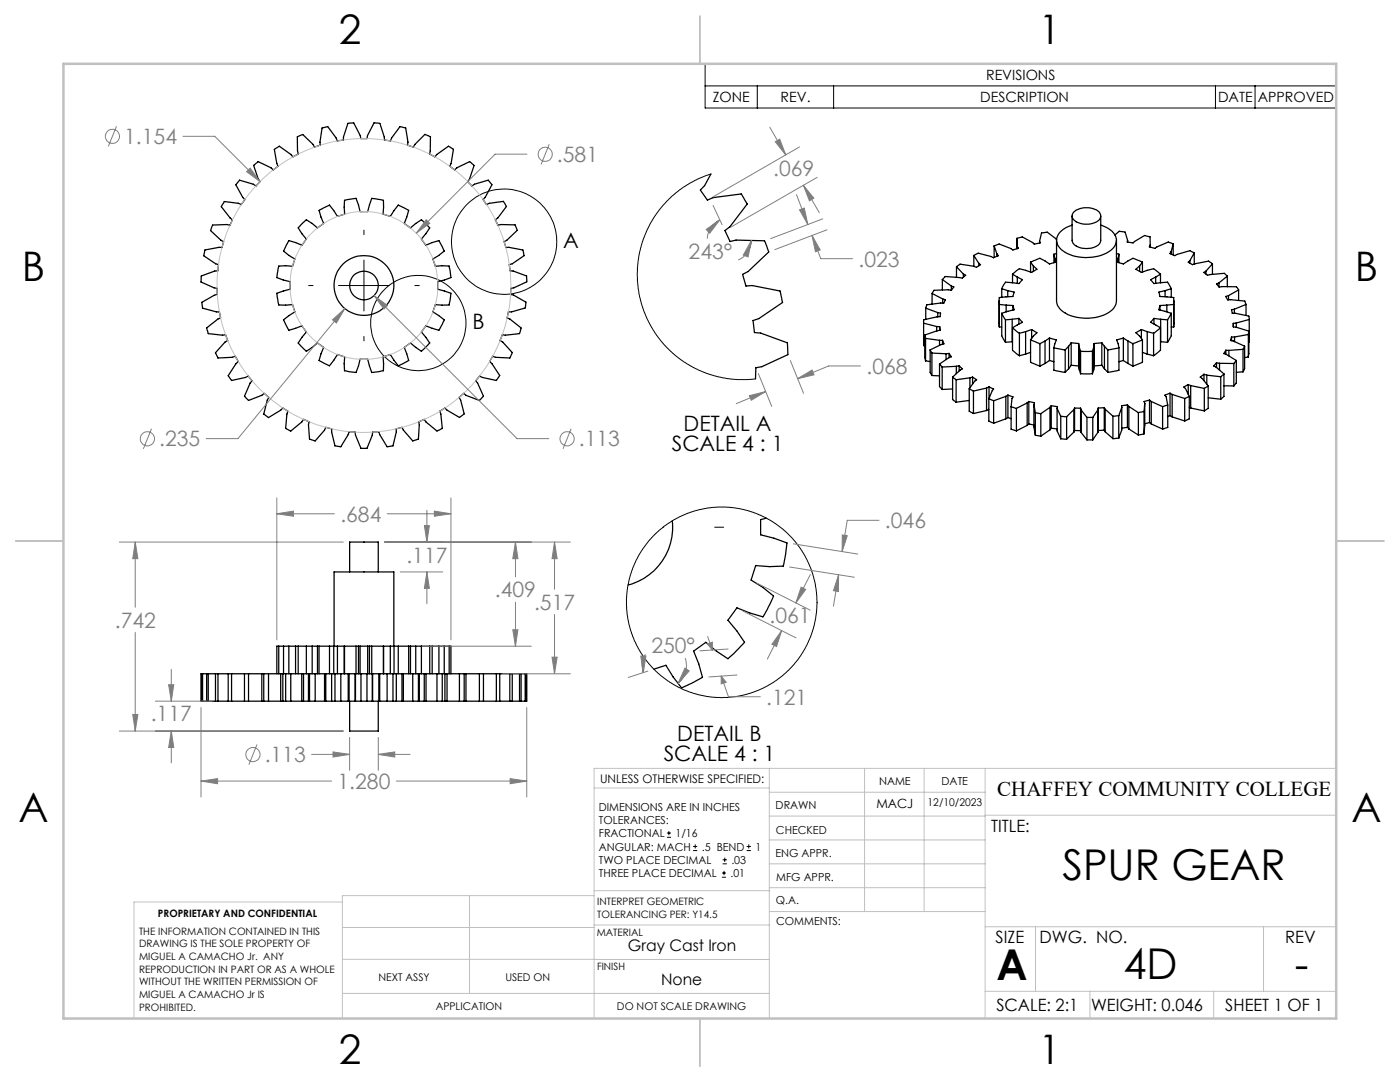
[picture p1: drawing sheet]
<svg xmlns="http://www.w3.org/2000/svg" width="279mm" height="216mm" viewBox="0 0 279 216" stroke-linecap="round" stroke-linejoin="round" font-family="sans-serif">
<g fill="none" stroke="#000" stroke-width=".25">
<path d="M50.6 33l.9-.8 2.6 1.3 .4 .4 1-.7-.3-.6-.4-2.8 .9-.6 2.4 1.6 .4 .5 1-.6-.1-.6-.1-2.8 1-.4 .1-.1 2.1 2 .3 .6 1.1-.4v-.6l.4-2.9 1.1-.2 1.7 2.3 .2 .5 1.2-.2v-.6l.9-2.7 1.2-.1 1.3 2.6 .1 .6h1.2l.1-.6 1.3-2.6h.3l.9 .1 .9 2.7v.6l1.2 .2 .2-.5 1.7-2.3 1.2 .2 .4 2.9-.1 .6 1.2 .4 .3-.6 2-2 1.1 .5v2.8l-.2 .6 1.1 .6 .4-.5 2.3-1.6 1 .6-.5 2.8-.3 .6 1 .7 .5-.4 2.5-1.3 .9 .8-.9 2.7-.4 .5 .9 .9 .5-.3 2.7-.9 .8 1-1.4 2.5-.4 .4 .7 1 .5-.2 2.9-.4 .6 1-1.8 2.3-.5 .4 .6 1 .6-.1 2.8 .1 .4 1.1-2.1 1.9-.5 .3 .4 1.2h.6l2.8 .5 .2 1.1-2.4 1.6-.6 .2 .2 1.2 .6 .1 2.7 1v1.1l-2.5 1.2-.6 .1-.1 1.2 .6 .2 2.5 1.4-.2 1.2-2.7 .7h-.6l-.3 1.2 .6 .3 2.2 1.7-.3 1.2-2.8 .3-.6-.1-.5 1.1 .5 .4 1.9 2v.2l-.5 .9-2.8-.1-.6-.2-.6 1 .5 .5 1.5 2.3-.6 1-2.8-.6-.6-.3-.8 1 .4 .4 1.2 2.7-.8 .8-2.7-1-.5-.4-.9 .8 .3 .5 .7 2.8-.1 .1-.8 .6-2.5-1.5-.4-.4-1 .7 .2 .5 .3 2.9-1.1 .5-2.2-1.8-.3-.5-1.1 .5 .1 .6-.2 2.8-.1 .1-1 .3-1.9-2.2-.3-.5-1.1 .3v.6l-.7 2.8-1.1 .1-1.5-2.4-.2-.6-1.2 .1-.1 .7-1.1 2.6h-1.2l-1.1-2.7v-.6l-1.2-.1-.2 .6-1.5 2.4-1.1-.1-.7-2.8v-.6l-1.2-.3-.2 .5-1.9 2.2-.3-.1-.8-.3-.2-2.8 .1-.6-1.1-.5-.4 .5-2.2 1.8-1-.5 .3-2.9 .2-.5-1.1-.7-.4 .4-2.4 1.5-1-.7 .7-2.8 .4-.5-1-.8-.5 .4-2.6 1-.5-.5-.3-.3 1.1-2.7 .4-.4-.8-1-.5 .3-2.8 .6-.7-.9 1.6-2.4 .5-.5-.6-1-.6 .2-2.9 .1-.5-1 1.9-2.1 .5-.4-.4-1.1-.6 .1-2.8-.3-.3-.7-.1-.5 2.3-1.7 .5-.3-.2-1.2h-.6l-2.8-.7-.1-1.2 2.5-1.4 .6-.2-.1-1.2-.6-.1-2.6-1.1v-.2l.1-1 2.7-1 .6-.1 .1-1.2-.6-.2-2.3-1.6 .2-1.1 2.8-.5h.6l.3-1.2-.5-.3-2.1-1.9 .4-1v-.1l2.9-.1 .6 .1 .5-1-.5-.4-1.7-2.3 .6-1 2.8 .4 .6 .2 .7-1-.5-.4-1.3-2.5 .7-1 2.8 .9 .5 .3 .8-.9-.4-.5zM141.9 34.7l-1.3 2.3-.8 .9 1.4 2 1.1-.5 5.6-.7 1.2 2-3.4 4.6-1 .7 1 2.2 1.2-.3 5.7 .1 .8 2.3-4.1 3.9-1.1 .6 .7 2.3 1.2-.1 5.6 1.1 .1 .5 .4 1.8-4.8 3.2-1.1 .4 .3 2.4 1.2 .1 5.3 1.9 .1 2.4-5.2 2.4-1.2 .2v2.2M60.5 44.4l.6-.5 2.3 1.6 1.2-.9-.9-2.6 2.1-1.1 1.5 2.3 1.5-.5v-2.7l.5-.2 1.7-.2 .9 2.6h1.5l.8-2.6 2.3 .4-.1 2.7 1.5 .5 1.6-2.3 2.1 1.1-.9 2.6 1.2 .9 2.2-1.6 1.3 1.1 .4 .5-1.7 2.2 .9 1.2 2.6-.9 1.1 2.1-2.3 1.6 .5 1.4h2.7l.2 .8 .2 1.5-2.7 .8v1.5l2.7 .8-.4 2.4-2.7-.1-.5 1.4 2.3 1.6-1.1 2.1-2.6-.9-.9 1.3 1.7 2.1-1.3 1.3-.4 .4-2.2-1.7-1.2 .9 .9 2.6-2.1 1.1-1.6-2.3-1.5 .5 .1 2.8-.9 .2-1.4 .1-.8-2.6h-1.5l-.9 2.6-2.2-.3v-2.8l-1.5-.5-1.5 2.3-2.1-1.1 .9-2.6-1.2-.9-2.3 1.7-1-1-.6-.7 1.6-2.1-.8-1.3-2.7 .9-1-2.1 2.2-1.6-.4-1.4-2.8 .1-.1-.6-.3-1.8 2.7-.8v-1.5l-2.7-.8 .4-2.3h2.8l.4-1.4-2.2-1.6 1-2.1 2.7 .9 .8-1.2-1.6-2.2zM186 58.6l2.1 1.1M186 58.6v2.1M188.1 55.8l1.8 1.3M188.1 55.8v2.1M188.1 59.7l.6 .1-.4 .7-3.3 .3-.3 .7M188.1 59.7v.8M189.9 57.9l-.6-.1-2.9 .1-.4 .7M189.9 57.1l.5 .2-.5 .6M189.9 57.1v.8"/>
<path d="M190.9 53.2l1.4 1.5M190.9 53.2v2.1M192.3 54.7l.4 .2-.6 .6-3.5-.3-.5 .6M192.3 54.7v.6M194.3 53.1l-2.7-.4-.7 .5M194.3 51l1 1.5M194.3 51v2.1M195.3 52.5l.4 .3-.8 .5-.6-.2M195.3 52.5v.5M198.4 49.1l1-.4 2.4 .9 .3 .3 1.1-.4-.2-.3M198.4 49.1l.6 1.6M198.4 49.1v2.3"/>
<path d="M199 50.7l.2 .3-.9 .4-.5-.2-2.6-.7-.9 .5M199 50.7v.4M199.9 57.6l1.2 .4M199.9 57.6v1.7M201.1 58l1.3 .3-.3 .9-2.7 .2v1.3M201.1 58v1.2M202.1 54.7l.9 .6M202.1 54.7v1.7M203 47.6l1-.3 2.1 1.1 .3 .3 1.2-.2-.1-.4M203 47.6v1.6M203 47.6v2M203 55.3l1 .5-.7 .8-2.6-.3-.8 1.3"/>
<path d="M203 49.2v.4M203 55.3v1.3M205.7 52.3l.5 .8M205.7 52.3v2M206.2 53.1l.7 .6-1 .7-2.5-.8-1.3 1.1M206.2 53.1v1.1M207.5 48.1v.4M210.3 50.7l.2 .8M210.3 50.7v1.7M210.5 51.5l.3 .8-1.4 .4-1.9-1.2-1.8 .8M210.5 51.5v.9M210.9 47.8l-1.9-1.5-1.1 .2-.4 1.6"/>
<path d="M210.9 50.6l-.6 .1M210.9 47.9v12.1a3.3 3.3 0 0 0 2.2 2.8 9 9 0 0 0 8.9-1l.7-1.1 .1-.7v-12.1M214 44.9a3.9 3.9 0 0 0-3.1 3.1 4 4 0 0 0 3.3 3 8.8 8.8 0 0 0 7.8-1.4 2.33 2.33 0 0 0-.5-3.8l-1.8-.9M214 43.1v4.8a2.21 2.21 0 0 0 2.4 1.7 2.96 2.96 0 0 0 3.2-1.4l.1-5.1M214.3 42.3a4.1 4.1 0 0 1 5.1 0 1.45 1.45 0 0 1-1.3 2.3 3.8 3.8 0 0 1-4-1l-.1-.8zM222.5 46.9l.9-.8 1.1 .2 .5 1.6M222.8 50.6l.5 .1M223.2 51.5l-.4 .8 1.4 .4 1.9-1.2 1.9 .8M223.2 51.5v.9M223.3 50.7l-.1 .8M223.3 50.7v1.7M225 47.9v.4l1.1 .2 2.3-1.5 1.1 .2 .1 1.7"/>
<path d="M225 47.9v.4M227.4 53.1l-.7 .6 1.1 .7 2.4-.8 1.4 1.1M227.4 53.1v1.1M228 52.3l-.6 .8M228 52.3v2M229.6 48.9v.4M230.6 55.3l-1 .5 .7 .8 2.7-.3 .8 1.3M230.6 55.3v1.3M231.6 54.7l-1 .6M231.6 54.7v1.7M232.5 58l-1.2 .3 .2 .9 2.7 .2v1.3M232.5 58v1.2"/>
<path d="M233.7 50.3l-.2 .3 1 .4 3-1 .8 .4M233.7 50.3v.4M233.8 57.6l-1.3 .4M233.8 57.6v1.7M234.1 48.6l-.9-.3-2.7 1.3-1.1-.4 .2-.3M234.1 48.6l-.4 1.7M234.1 48.6v2.3M237.5 52l-.4 .3 .9 .5 3.2-.7 .8 .5M237.5 52v.5M238.3 50.4l-.8 1.6M238.3 50.4v2.3M240.7 54.1l-.5 .3 .8 .5 3.3-.4 .6 .6"/>
<path d="M240.7 54.1v.6M242 52.6l-1.3 1.5M242 52.6v2.2M243.3 56.4l-.5 .3 .5 .6 3.5-.1 .4 .7M243.3 56.4v.8M244.9 55.1l-1.6 1.3M244.9 55.1v2.1M245.2 59l-.6 .2 .4 .6 3.4 .3 .3 .6M245.2 59v.8M247.2 57.9l-2 1.1M247.2 57.9v2.1M184.3 64.5l2.6 .7"/>
<path d="M184.3 64.5v4.5h.3M184.6 66.9l.1 .6M184.6 66.9v4.5l.1 .6M184.7 67.5l2.8 .4M184.7 67.5v4.5M184.7 72l.9 .1M184.7 61.5l2.4 .9M184.7 61.5v2.2M185.6 69.8l.4 .6M185.6 69.8v4.5l.4 .6M186 70.4l2.8 .2M186 70.4v4.5"/>
<path d="M186 74.9l1.5 .1M186.9 65.2h.6M186.9 65.2v.8M187.1 62.4l.6 .1-.1 .7-3.3 .6v.7M187.1 62.4v.8M187.5 72.6l.5 .6M187.5 72.6v4.5l.5 .6M187.5 67.9h.6M187.5 67.9v1M187.5 65.2l.1 .7-3 1M187.5 65.2v.7M188 73.2v4.5"/>
<path d="M188.1 67.9l.3 .7-2.8 1.2M188.1 67.9v.8M188.8 70.6v1.2M189.4 71.4l-1.9 1.2M189.4 70.5l.5 .7-.5 .2M189.4 70.5l-.6 .1M189.4 70.5v.9M190.1 75.2l.7 .6M190.1 75.2v4.5l.7 .6M190.1 77.6l-2.1 .1M190.8 75.8v4.5M190.9 73.1l-2.9 .1"/>
<path d="M190.9 73.1v1.4M191.4 73l.7 .6-2 1.6M191.4 73l-.5 .1M191.4 73v1M193.4 77.6l.9 .4M193.4 77.6v4.5l.9 .4M193.4 79.9l-2.6 .4M193.6 75.4l-2.8 .4M193.6 75.4v2M194.1 75.2l.8 .6-.4 .3-1.1 1.5M194.1 75.2l-.5 .2M194.1 75.2v1.4"/>
<path d="M194.3 78v4.5M196.9 77.4l-2.6 .6M196.9 77.4v4.5M197.3 79.6l1 .4M197.3 79.6v4.4l1 .5M197.4 77.2l.9 .4-.3 .4-.7 1.6M197.4 77.2l-.5 .2M197.4 77.2v2.4M198.3 80v4.5M199.4 60v5.2M199.4 65.2l.5 .1M199.4 60.7l1.4 .2"/>
<path d="M199.4 60.7v4.5M199.9 62.5v4.5l.8 1.3M199.9 62.5l.8 1.3M200.7 63.8v4.5M200.7 79.1l-2.4 .9M200.7 79.1v4.5M200.8 60.9l1.3 .1M200.8 60.9v1.3M201.2 78.8l1 .4-.2 .3-.2 1.7M201.2 78.8l-.5 .3M201.2 78.8v4.5M202 68.2l-1.3 .1"/>
<path d="M202 68.2h.1M202 63.7l-1.3 .1M202 63.7v4.5M202.1 65.4v4.5l1.3 1.1M202.1 65.4l1.3 1.1M202.1 61l.3 .8-2.5 .7M202.1 61v.9M203.3 63.5l.7 .8-1.9 1.1M203.3 63.5l-1.3 .2M203.3 63.5v1.2M203.4 66.5v4.5M204.7 70.7l-1.3 .3"/>
<path d="M204.7 66.2l-1.3 .3M204.7 66.2v4.5M205.7 67.8v4.4l1.8 .9M205.7 67.8l1.8 .8M205.7 70.3l-1 .4M205.9 65.8l1 .6-1.2 1.4M205.9 65.8l-1.2 .4M205.9 65.8v1.7M207.5 68.6v4.5M208.6 72.5l-1.1 .6M208.6 68.1l-1.1 .5M208.6 68.1v4.4"/>
<path d="M209.4 71.9l-.8 .6M209.4 71.9l.9 .3M209.4 67.5l1.4 .3-.5 1.6M209.4 67.5l-.8 .6M209.4 67.5v4.4M210.3 69.4v4.5l2.3 .4M210.3 69.4l2.3 .4M212.6 69.8v4.5M213.3 73.6l-.7 .7M213.3 69.1l-.7 .7M213.3 69.1v4.5M213.8 72.9l-.5 .7"/>
<path d="M213.8 72.9l1.5 .1M213.8 68.4l1.5 .1M213.8 68.4l-.5 .7M213.8 68.4v4.5M215.3 73l.1 .8M215.3 68.5l.1 .8M215.3 68.5v4.5M215.4 73.8l.3 .8M215.4 69.3l.3 .8M215.4 69.3v4.5M215.7 74.6h2.3M215.7 70.1h2.3"/>
<path d="M215.7 70.1v4.5M218 70.1v4.5M218.3 73.8l-.3 .8M218.3 69.3l-.3 .8M218.3 69.3v4.5M218.4 73l-.1 .8M218.4 68.5l-.1 .8M218.4 68.5v4.5M219.9 72.9l-1.5 .1M219.9 72.9l.5 .7M219.9 68.4l.5 .7M219.9 68.4l-1.5 .1"/>
<path d="M219.9 68.4v4.5M220.4 73.6l.7 .7M220.4 69.1l.7 .7M220.4 69.1v4.5M221.1 69.8v4.5M223.3 69.4v4.5l-2.2 .4M223.3 69.4l-2.2 .4M224.2 71.9l-.9 .3M224.2 71.9l.9 .6M224.2 67.5l.9 .6M224.2 67.5l-1.4 .3 .5 1.6M224.2 67.5v4.4"/>
<path d="M225.1 72.5l1 .6M225.1 68.1l1 .5M225.1 68.1v4.4M226.1 68.6v4.5M227.8 65.8l1.2 .4M227.8 65.8l-1.1 .6 1.3 1.4M227.8 65.8v1.7M228 67.8v4.4l-1.9 .9M228 67.8l-1.9 .8M228 70.3l1 .4M229 70.7l1.2 .3M229 66.2l1.2 .3"/>
<path d="M229 66.2v4.5M229.4 79.8l.4 .3M229.4 79.8l-1.1 .3 .2 .4M229.4 79.8v4.5M230.2 66.5v4.5M230.3 63.5l1.3 .2M230.3 63.5l-.7 .8 2 1.1M230.3 63.5v1.2M231.5 61l-.2 .8 2.5 .7M231.5 61v.9M231.6 65.4v4.5l-1.4 1.1M231.6 65.4l-1.4 1.1"/>
<path d="M231.6 68.2h.1M231.6 68.2l1.4 .1M231.6 63.7l1.4 .1M231.6 63.7v4.5M232.9 60.9l-1.4 .1M232.9 60.9v1.3M233 63.8v4.5M233.5 78.5l.4 .2M233.5 78.5l-1 .3 .2 .4 .3 1.6M233.5 78.5v4.4M233.8 62.5v4.5l-.8 1.3M233.8 62.5l-.8 1.3"/>
<path d="M233.9 78.7l2.5 .8M233.9 78.7v4.5M234.2 65.2l-.4 .1M234.2 60.7l-1.3 .2M234.2 60.7v4.5M234.3 60l-.1 5.2M236.4 79.5v4.5M237.1 76.7l.5 .2M237.1 76.7l-.8 .5 .3 .3 .7 1.6M237.1 76.7v2M237.3 79.1l-.9 .4M237.3 79.1v4.5l-.9 .4"/>
<path d="M237.6 76.9l2.7 .6M237.6 76.9v4.5M240.3 74.7l.5 .2M240.3 74.7l-.8 .5 1.6 1.8M240.3 74.7v1.3M240.3 77.5v4.5M240.8 74.9l2.8 .3M240.8 74.9v1.7M241.1 77l-.8 .5M241.1 77v4.5l-.8 .5M241.1 79.4l2.5 .3M242.8 72.4l.6 .1"/>
<path d="M242.8 72.4l-.6 .6 .5 .2 1.6 1.4M242.8 72.4v.9M243.4 72.5h2.8M243.4 72.5v1.3M243.6 75.2v4.5M244.3 74.6l-.7 .6M244.3 74.6v4.5l-.7 .6M244.3 77h1.9M244.7 69.9h.6M244.7 69.9l-.5 .7 .6 .1 1.9 1.2M244.7 69.9v.8M245.3 69.9v1.1"/>
<path d="M245.8 67.2h.6M245.8 67.2l-.2 .7 .5 .2 2.3 1M245.8 67.2v.8M246.2 72.5v4.5M246.3 61.7l-.5 .1 .1 .7h.7l2.6 .6 .1 .6M246.3 61.7v.8M246.4 67.2v1M246.7 71.9l-.5 .6M246.7 71.9v4.5l-.5 .6M246.7 64.5h-.6v.7l.6 .1M246.7 65.3l2.5 .8M246.7 64.5v.8"/>
<path d="M248.1 69.7l-2.8 .2M248.1 69.7v4.5M248.1 74.2l-1.4 .1M248.4 69.1l-.3 .6M248.4 69.1v4.5l-.3 .6M248.7 60.7l-2.4 1M248.7 60.7v2.2M249.1 66.7l-2.7 .5M249.1 66.7v4.5M249.1 71.2l-.7 .2M249.2 66.1l-.1 .6M249.2 66.1l-.1 5.1"/>
<path d="M249.3 63.7l-2.6 .8M249.3 63.7l-.1 4.5M196.9 81.9l-2.6 .6M197.3 81.7l-.4 .2M200.7 83.6l-2.4 .9M201.2 83.3l.6 .2M201.2 83.3l-.5 .3M201.8 81.2l1 .3M201.8 81.2v4.5l1 .3M202.8 81.5v4.5M205 80.4l-2.2 1.1M205 80.4v4.5"/>
<path d="M205 84.9l-2.2 1.1M205.3 80.1l1.1 .3-.1 .3M205.3 80.1l-.3 .3M205.3 80.1v4.5M205.3 84.6l1 .2M205.3 84.6l-.3 .3M206.3 80.7l.3 1.6M206.3 80.7v4.5l.3 1.6M206.6 82.3l1.1 .3M206.6 86.8l1.1 .2M206.6 82.3v4.5M207.7 82.6v4.4"/>
<path d="M209.5 81.3l-1.8 1.3M209.5 81.3v4.5M209.5 85.8l-1.8 1.2M209.8 81l1.2 .1v.4M209.8 81l-.3 .3M209.8 81v4.4M209.8 85.4l1.2 .2M209.8 85.4l-.3 .4M211 81.5l.7 1.6M211 81.5v4.5l.7 1.6M211.7 83.1h1.2M211.7 87.6h1.2"/>
<path d="M211.7 83.1v4.5M212.9 83.1v4.5M214.3 81.7l-1.4 1.4M214.3 81.7v4.5M214.3 86.2l-1.4 1.4M214.5 81.4l1.2 .1M214.5 81.4l-.2 .3M214.5 81.4v4.5M214.5 85.9h1.2M214.5 85.9l-.2 .3M215.7 81.5l.1 .3M215.7 81.5v4.4"/>
<path d="M215.7 85.9l.1 .4M215.8 81.8l1.1 1.5M215.8 81.8v4.5M215.8 86.3l1.1 1.5M216.9 83.3h1.2M216.9 87.8h1.2M216.9 83.3v4.5M218.1 83.3v4.5M219.1 81.8l-1 1.5M219.1 81.8v4.5M219.1 86.3l-1 1.5M219.2 81.4l-.1 .4"/>
<path d="M219.2 81.4v4.5M219.2 85.9l-.1 .4M220.4 81.4l.2 .3M220.4 81.4h-1.2M220.4 81.4v4.4M220.4 85.8l-1.2 .1M220.4 85.8l.2 .3M220.6 81.7l1.5 1.3M220.6 81.7v4.4M220.6 86.1l1.5 1.4M222.1 83v4.5M223.3 82.9l-1.2 .1"/>
<path d="M223.3 87.4l-1.2 .1M223.3 82.9v4.5M223.9 81.3l-.6 1.6M223.9 81.3v4.5l-.6 1.6M225 80.8l.3 .3M225 80.8l-1.2 .2 .1 .3M225 80.8v4.5M225 85.3l-1.1 .1M225 85.3l.3 .3M225.3 81.1l1.9 1.2M225.3 81.1v4.5M225.3 85.6l1.9 1.2"/>
<path d="M227.2 82.3v4.5M228.3 82.1l-1.1 .2M228.3 86.6l-1.1 .2M228.3 82.1v4.5M228.5 80.5l-.2 1.6M228.5 80.5v4.4l-.2 1.7M229.4 84.3l-.9 .3M229.4 84.3l.4 .3M229.8 80.1l2.2 1M229.8 80.1v4.5M229.8 84.6l2.2 1M232 81.1v4.5"/>
<path d="M233 80.8l-1 .3M233 80.8v4.5l-1 .3M233.5 82.9l-.5 .2M233.5 82.9l.4 .3M233.9 83.2l2.5 .8M237.3 81.3l.3 .1M237.6 81.4l2.7 .6M69.8 114.1v-5.9h5.7v5.9M134.2 103.9a11.9 11.9 0 0 1-8.9 12.8M152.9 103.4l-1.1 .3v3l2.6 .7 2.7 .9-.3 2.4-.5 2.3-2.7 .1-2.8-.2-.9 2.8 2.3 1.5 2.2 1.7-2.1 4.2-2.7-.8-2.5-1-1.8 2.5 1.7 2.1 1.6 2.3-3.3 3.2-2.3-1.5-2.1-1.7-2.5 1.7 1.1 2.6 .7 2.6-4.2 2.2-1.7-2.2-1.4-2.3-2.4 .7M40.3 139.9h.1M40.3 134.4h.1"/>
<path d="M40.3 134.4h-.2v5.5h.2M40.3 134.4v5.5M40.4 139.9h.8M40.4 134.4h.8M40.4 134.4v5.5M41.2 139.9h.4M41.2 134.4h.4M41.2 134.4v5.5M41.6 139.9h1.4M41.6 134.4h1.4M41.6 134.4v5.5M43 139.9h.5"/>
<path d="M43 134.4h.5M43 134.4v5.5M43.5 139.9h2M43.5 134.4h2M43.5 134.4v5.5M45.5 139.9h.7M45.5 134.4h.7M45.5 134.4v5.5M46.2 139.9h2.6M46.2 134.4h2.6M46.2 134.4v5.5M48.8 139.9h.8"/>
<path d="M48.8 134.4h.8M48.8 134.4v5.5M49.6 139.9h3M49.6 134.4h3M49.6 134.4v5.5M52.2 134.4v5.5M52.6 139.9h1M52.6 134.4h1M52.6 134.4v5.5M53.6 139.9h3.4M53.6 134.4h3.4M53.6 134.4v5.5"/>
<path d="M55.6 128.9h-.4v5.5M55.6 128.9h1M55.6 128.9v5.5M56 134.4v5.5M56.4 134.4v5.5M56.6 128.9h1M56.6 128.9v5.5M57 139.9h1M57 134.4h1M57 134.4v5.5M57.6 128.9h1.9M57.6 128.9v5.5"/>
<path d="M58 139.9h3.8M58 134.4h3.8M58 134.4v5.5M59 128.9v5.5M59.5 128.9h1.6M59.5 128.9v5.5M60.2 134.4v5.5M60.6 134.4v5.5M61.1 128.9h2.6M61.1 128.9v5.5M61.6 134.4v5.5M61.8 139.9h1.1"/>
<path d="M61.8 134.4h1.1M61.8 134.4v5.5M62.3 128.9v5.5M62.9 139.9h4M62.9 134.4h4M62.9 134.4v5.5M63.4 128.9v5.5M63.7 128.9h2.1M63.7 128.9v5.5M64.8 134.4v5.5M65 134.4v5.5M65.8 128.9h3"/>
<path d="M65.8 128.9v5.5M66.2 134.4v5.5M66.6 128.9v5.5M66.7 128.9v-14.8h11.9v14.8M66.9 139.9h1.1M66.9 134.4h1.1M66.9 134.4v5.5M67.3 128.9v5.5M68 139.9h4M68 134.4h4M68 134.4v5.5M68.7 128.9v5.5"/>
<path d="M68.8 128.9h2.2M68.8 128.9v5.5M69.5 134.4v5.5M69.7 134.4v5.5M69.8 139.9v6h5.7v-6M70.9 134.4v5.5M71 128.9v5.5M71 128.9h3.2M71.5 128.9v5.5M71.9 128.9v5.5M72 139.9h1.2M72 134.4h1.2"/>
<path d="M72 134.4v5.5M73.2 134.4v5.5M73.2 139.9h4.1M73.2 134.4h4.1M73.4 128.9v5.5M73.7 128.9v5.5M74.2 128.9h2.3M74.2 128.9v5.5M74.3 134.4v5.5M74.4 134.4v5.5M75.6 134.4v5.5M75.8 134.4v5.5"/>
<path d="M76.5 128.9h3M76.5 128.9v5.5M77.3 139.9h1.1M77.3 134.4h1.1M77.3 134.4v5.5M77.9 128.9v5.5M78.4 139.9h4M78.4 134.4h4M78.4 134.4v5.5M78.6 128.9v5.5M79.1 134.4v5.5M79.5 128.9h2.1"/>
<path d="M79.5 128.9v5.5M80.2 134.4v5.5M80.5 134.4v5.5M81.6 128.9h2.5M81.6 128.9v5.5M81.9 128.9v5.5M82.4 139.9h1.1M82.4 134.4h1.1M82.4 134.4v5.5M83 128.9v5.5M83.5 139.9h3.7M83.5 134.4h3.7"/>
<path d="M83.5 134.4v5.5M83.7 134.4v5.5M84.1 128.9h1.7M84.1 128.9v5.5M84.7 134.4v5.5M85 134.4v5.5M85.8 128.9h1.8M85.8 128.9v5.5M86.3 128.9v5.5M87.2 139.9h1.1M87.2 134.4h1.1M87.2 134.4v5.5"/>
<path d="M87.6 128.9h1.1M87.6 128.9v5.5M88.3 139.9h3.4M88.3 134.4h3.4M88.3 134.4v5.5M88.7 128.9h.9M88.7 128.9v5.5M88.8 134.4v5.5M89.2 134.4v5.5M89.6 128.9h.4v5.5M89.6 128.9v5.5M91.7 139.9h.9"/>
<path d="M91.7 134.4h.9M91.7 134.4v5.5M92.6 139.9h3.1M92.6 134.4h3.1M92.6 134.4v5.5M93 134.4v5.5M95.7 139.9h.8M95.7 134.4h.8M95.7 134.4v5.5M96.5 139.9h2.6M96.5 134.4h2.6M96.5 134.4v5.5"/>
<path d="M99.1 139.9h.6M99.1 134.4h.6M99.1 134.4v5.5M99.7 139.9h2M99.7 134.4h2M99.7 134.4v5.5M101.7 139.9h.5M101.7 134.4h.5M101.7 134.4v5.5M102.2 139.9h1.5M102.2 134.4h1.5M102.2 134.4v5.5"/>
<path d="M103.7 139.9h.3M103.7 134.4h.3M103.7 134.4v5.5M104 139.9h.8M104 134.4h.8M104 134.4v5.5M104.8 139.9h.2M104.8 134.4h.2M104.8 134.4v5.5M105 134.4h.1v5.5h-.1M105 134.4v5.5"/>
<circle cx="72.6" cy="57" r="2.86"/>
<circle cx="72.6" cy="57" r="6"/>
</g>
<g fill="none" stroke="#000" stroke-width=".2">
<path d="M140.7 12.7h126v8.9h-126zM140.7 17.1h126M151.1 17.1v4.5M166.4 17.1v4.5M242.6 17.1v4.5M250.5 17.1v4.5M141.9 34.7l-3.3 1.3-3.1 2-1.4 1.1-1.8 1.9-2.1 2.9-1.8 3.8-.9 3.6-.3 3.8 .2 2.4 .3 1.8 1.2 3.8 1.8 3.3 1.9 2.4 1.7 1.7 1.8 1.5 3.2 1.8 1.7 .7 2.1 .6 4 .6 3.7-.1M61.6 57h.9M67.6 57h10.1M72.6 45.9v.9M72.6 51.9v10.2M82.8 57h.9"/>
<path d="M72.6 67.1v.9M132.3 105.2h.2M142.6 105.2h1.8M133.1 167.1h.8M133.1 166.2h.8M133.5 165.8v.9M138.3 169.7h.8M138.3 168.9h.8M138.7 168.5v.8M144.1 175h.8M144.1 174.2h.8M144.2 172.4h.9"/>
<path d="M144.2 171.6h.9M144.5 173.8v.8M144.6 171.1v.9M149 169.7h.9M149 168.9h.9M149.4 168.5v.8"/>
<circle cx="100.6" cy="48.2" r="10.5"/>
<circle cx="83.5" cy="64.5" r="9.5"/>
<circle cx="144" cy="120.2" r="19"/>
</g>
<g fill="none" stroke="#808080" stroke-width=".2">
<path d="M23.2 25.2l-1.6 4M36.5 27.2h6.4l9 9M49.2 34.3l.7-.8 2 2.7zM105.2 30.8h-6.4l-15.7 15.7M109.6 28.8l-1.6 4M153.6 25.4l3.2 5.5M154.7 28.3l.9-.5 1.2 3.1zM159 38.8l2.2 6M159.6 29.3l-17.3 10M160.3 37l3.2 5.4M160.3 37l2.1 2.5-.9 .6zM163.1 35.4l-17.3 10"/>
<path d="M74.6 59l28.6 28.5h6.3M74.6 59l2.7 2-.7 .7zM85.1 43.9l.7 .7-2.7 1.9zM140.9 45.8l2.8-1.9-2.1 2.6zM142.3 41l1.8 3.8M143.7 43.9a4.4 4.4 0 0 0-2.6 3.7M150 48l-.7 3.3-1-.4zM150 48a4.4 4.4 0 0 1-2.7 3.9M159.6 41.9l.9-.4 .7 3.3zM162.1 47l1.6 2.9-1 .3zM162.1 47l1.7 4.6h6.3M164.2 43.7l-10.4 3.9"/>
<path d="M165 45.9l-10.4 3.9M66.4 63.8l2.4-2.2-1.7 2.9zM68.8 61.6l-21.3 25.9h-6.4M149.5 79l3.3-.9-2.9 1.8zM151.3 74.5l2.7 6.6M152.8 78.1l-5.9 2.4M157.7 71.9l2.7 6.6M159.2 75.6l2.9-1.8 .4 1zM171.7 73h-6.3l-6.2 2.6M30.2 85.5l-1.6 4.1M55.2 99.3v28.4M90 99.3v28.4"/>
<path d="M114 85.5l-1.6 4.1M23.8 108.2h44.7M27 108.2l.5 3.3h-1zM27 108.2v13M55.2 102.5l3.4-.5v1zM55.2 102.5h11.5M76.8 108.2h37M77.3 102.5h12.7M79.9 114.1h8.5M84.7 104.9h1l-.5 3.3zM85.2 101.8v6.4M85.2 114.1v6.4"/>
<path d="M85.2 114.1l.5 3.3h-1zM86.7 102l3.3 .5-3.3 .5zM102.9 108.2v6.9M102.9 108.2l.5 3.3h-1.1zM110.7 108.2l.5 3.3h-1zM110.7 108.2v9.4M151 116.3l10.7 5.4M157.6 113.1l12.9 2.1M158.3 108.5l12.9 2.1M159.9 117.2l.9 .4-2 2.7zM161.7 114.7l-2.9 5.6M167.4 114.7l-.1 3.3-1-.1z"/>
<path d="M167.4 114.7l-1.1 6.3M168.1 106.8l1 .1-1 3.2zM175.4 103.8h-6.3l-1 6.3M27 126.2v19.7M31 139.9h11.2M33.7 136.6h1l-.5 3.3zM34.2 133.6v6.3M84.2 128.9h21.8M100.3 134.4h13.5M102.3 125.7h1.1l-.5 3.2zM102.9 120.2v8.7M110.2 131.1h1l-.5 3.3z"/>
<path d="M110.7 122.6v11.8M127.9 130.9h1l-.5 3.3zM128.8 130.6a4.6 4.6 0 0 0-.4 3.6M129.3 133.9l-3.9 1.3M136.7 133.3l.8 .6-2.2 2.4zM136.7 131.3a4.5 4.5 0 0 1-1.4 5M141.2 128.5l1-.4v1.6zM141.2 127l1 2.7M143.9 134.9l1 1.2-1 .4zM143.9 134.9l1.5 4.1h6.3M145.3 129.5l-5.6 .4M147.1 134.7l-5.6 .4"/>
<path d="M148.2 121.9l10.7 5.4M156 125.8l-2.9 5.7M156 125.8l-1 3.2-.9-.4zM23.8 145.9h44.7M26.5 142.6h1l-.5 3.3zM34.2 145.9v6.3M34.2 145.9l.5 3.3h-1zM40.1 141.2v17.8M40.1 155.9h26.1M40.1 155.9l3.3-.5v1zM51.3 148.6l-1.6 4M62.2 150.5h7.6"/>
<path d="M66.5 150l3.3 .5-3.3 .6zM69.8 147.1v6.6M75.5 147.1v6.6M75.5 150.5h6.3M75.5 150.5l3.3-.5v1.1zM79.1 155.9h26M101.8 155.4l3.3 .5-3.3 .5zM105.1 141.2v17.8"/>
<circle cx="22.4" cy="27.2" r="1.41"/>
<circle cx="108.8" cy="30.8" r="1.41"/>
<circle cx="29.4" cy="87.5" r="1.42"/>
<circle cx="113.2" cy="87.6" r="1.42"/>
<circle cx="50.5" cy="150.6" r="1.41"/>
</g>
<g fill="none" stroke="#c0c0c0" stroke-width=".2">
<path d="M118.6 157.2h34.9M153.5 153.3v49.9M153.5 158.1h43.1M172.5 153.3v28.6M184.4 153.3v28.6M196.6 153.3v49.9M266.7 153.3h-148.1v49.9M68.3 180h-41.6v23.2M93.7 178.7v19.5M118.6 178.7h-50.3v24.5M118.6 177.7h35M153.5 167.6h43.1"/>
<path d="M153.5 162.8h43.1M153.5 172.4h43.1M153.5 177.1h43.1M196.6 162.7h70.1M68.3 198.2h85.2M68.3 191.4l85.2 .1M68.3 185.1h50.3M118.6 184.6h35M153.6 181.9h43M196.6 197.8h70.1M196.6 184.9h70.1M206.7 184.9v12.9"/>
<path d="M217.5 197.8v5.4M242.2 197.8v5.4M252.2 184.9v12.9"/>
<circle cx="72.6" cy="57" r="29.3"/>
<circle cx="72.6" cy="57" r="14.8"/>
</g>
<path d="M139.7 3.2v9.5M3.1 107.9h9.6M266.7 107.9h9.5M139.7 203.2v9.6" fill="none" stroke="#c0c0c0" stroke-width=".25"/>
<path d="M12.7 12.7h254v190.5h-254z" fill="none" stroke="#c0c0c0" stroke-width=".5"/>
<g fill="#808080">
<path d="M27 108.2l.5 3.3h-1zM26.5 142.6h1l-.5 3.3zM34.2 145.9l.5 3.3h-1zM33.7 136.6h1l-.5 3.3zM84.7 104.9h1l-.5 3.3zM85.2 114.1l.5 3.3h-1zM102.9 108.2l.5 3.3h-1.1zM102.3 125.7h1.1l-.5 3.2zM110.2 131.1h1l-.5 3.3zM110.7 108.2l.5 3.3h-1zM66.5 150l3.3 .5-3.3 .6zM75.5 150.5l3.3-.5v1.1zM40.1 155.9l3.3-.5v1zM101.8 155.4l3.3 .5-3.3 .5zM55.2 102.5l3.4-.5v1zM86.7 102l3.3 .5-3.3 .5zM74.6 59l2 2.7 .7-.7zM66.4 63.8l.7 .7 1.7-2.9zM154.7 28.3l.9-.5 1.2 3.1zM160.3 37l2.1 2.5-.9 .6zM150 48l-.7 3.3-1-.4zM140.9 45.8l2.8-1.9-2.1 2.6zM159.6 41.9l.9-.4 .7 3.3zM162.1 47l1.6 2.9-1 .3zM159.2 75.6l2.9-1.8 .4 1zM149.5 79l3.3-.9-2.9 1.8zM168.1 106.8l1 .1-1 3.2zM167.4 114.7l-.1 3.3-1-.1zM159.9 117.2l.9 .4-2 2.7zM156 125.8l-1 3.2-.9-.4zM127.9 130.9h1l-.5 3.3zM136.7 133.3l.8 .6-2.2 2.4zM141.2 128.5l1-.4v1.6zM143.9 134.9l1 1.2-1 .4z"/>
<path d="M49.9 33.5l-.7 .8 2.7 1.9zM85.1 43.9l-2 2.6 2.7-1.9z"/>
</g>
<g font-size="8.5">
<text x="212" y="175.5">SPUR GEAR</text>
<text x="198.9" y="195.5">A</text>
<text x="224.2" y="195.4">4D</text>
<text x="258.4" y="195.4">-</text>
</g>
<g font-size="8.1">
<text x="67.6" y="8.9">2</text>
<text x="207.3" y="8.9">1</text>
<text x="4.4" y="56.2">B</text>
<text x="270.4" y="56.2">B</text>
<text x="3.7" y="164.1">A</text>
<text x="269.7" y="164.1">A</text>
<text x="67.6" y="212.4">2</text>
<text x="207.3" y="212.4">1</text>
</g>
<g font-size="4.2" fill="#808080">
<text x="24.8" y="28.7">1.154</text>
<text x="111.2" y="32.3">.581</text>
<text x="154.3" y="35.2">.069</text>
<text x="137.4" y="51.7">243°</text>
<text x="171.3" y="53.2">.023</text>
<text x="172.9" y="74.6">.068</text>
<text x="31.8" y="89.1">.235</text>
<text x="115.5" y="89.1">.113</text>
<text x="67.9" y="104.1">.684</text>
<text x="176.6" y="105.4">.046</text>
<text x="81.1" y="112.3">.117</text>
<text x="98.8" y="119.2">.409</text>
<text x="22.9" y="125.3">.742</text>
<text x="106.6" y="121.7">.517</text>
<text x="153.6" y="124.2">.061</text>
<text x="130" y="130.4">250°</text>
<text x="30.1" y="143.8">.117</text>
<text x="152.9" y="140.6">.121</text>
<text x="52.8" y="152.1">.113</text>
<text x="67.4" y="157.4">1.280</text>
</g>
<g font-size="4.2">
<text x="112.4" y="49.4">A</text>
<text x="94.3" y="65.6">B</text>
<text x="136.4" y="85.9">DETAIL A</text>
<text x="134.1" y="90.1">SCALE 4 : 1</text>
<text x="135.2" y="147.8">DETAIL B</text>
<text x="132.4" y="151.9">SCALE 4 : 1</text>
<text x="199" y="158.7">CHAFFEY COMMUNITY COLLEGE</text>
</g>
<g font-size="3.4">
<text x="197.8" y="166">TITLE:</text>
<text x="198.7" y="188.1">SIZE</text>
<text x="207.5" y="188.1">DWG. NO.</text>
<text x="256.5" y="188.2">REV</text>
<text x="198.8" y="201.7">SCALE: 2:1</text>
<text x="217.7" y="201.8">WEIGHT: 0.046</text>
<text x="244.5" y="201.7">SHEET 1 OF 1</text>
</g>
<g font-size="3.2">
<text x="125.3" y="189.8">Gray Cast Iron</text>
<text x="132" y="196.6">None</text>
</g>
<g font-size="2.8">
<text x="196.8" y="16">REVISIONS</text>
<text x="142.2" y="20.4">ZONE</text>
<text x="155.8" y="20.4">REV.</text>
<text x="195.6" y="20.4">DESCRIPTION</text>
<text x="243.1" y="20.4">DATE</text>
<text x="251" y="20.4">APPROVED</text>
</g>
<text font-size="2.5" x="174.9" y="161.3">MACJ</text>
<text font-size="2.4" x="119.8" y="156.2">UNLESS OTHERWISE SPECIFIED:</text>
<g font-size="2.2">
<text x="119.5" y="161.8">DIMENSIONS ARE IN INCHES</text>
<text x="154.8" y="161.4">DRAWN</text>
<text x="175.4" y="156.6">NAME</text>
<text x="187.9" y="156.7">DATE</text>
<text x="119.5" y="164.4">TOLERANCES:</text>
<text x="119.5" y="167.1">FRACTIONAL</text>
<text x="134.8" y="167.1">1/16</text>
<text x="154.9" y="166.3">CHECKED</text>
<text x="119.5" y="172.4">TWO PLACE DECIMAL</text>
<text x="119.5" y="169.7">ANGULAR: MACH</text>
<text x="140.1" y="169.7">.5 BEND</text>
<text x="146" y="172.4">.03</text>
<text x="150.8" y="169.7">1</text>
<text x="154.8" y="171">ENG APPR.</text>
<text x="119.5" y="175">THREE PLACE DECIMAL</text>
<text x="145.8" y="175">.01</text>
<text x="154.9" y="175.7">MFG APPR.</text>
<text x="154.9" y="180.4">Q.A.</text>
<text x="154.9" y="184.6">COMMENTS:</text>
</g>
<g font-size="2.1">
<text x="185.1" y="160.7">12/10/2023</text>
<text x="75.5" y="195.7">NEXT ASSY</text>
<text x="100.9" y="195.7">USED ON</text>
<text x="86.9" y="201.5">APPLICATION</text>
<text x="123.1" y="201.6">DO NOT SCALE DRAWING</text>
</g>
<g font-size="2">
<text x="31.5" y="182.9">PROPRIETARY AND CONFIDENTIAL</text>
<text x="119.2" y="180.6">INTERPRET GEOMETRIC</text>
<text x="119.2" y="183.1">TOLERANCING PER: Y14.5</text>
<text x="27.8" y="186.5">THE INFORMATION CONTAINED IN THIS</text>
<text x="27.8" y="189">DRAWING IS THE SOLE PROPERTY OF</text>
<text x="27.8" y="191.6">MIGUEL A CAMACHO Jr. ANY</text>
<text x="119.1" y="186.7">MATERIAL</text>
<text x="27.8" y="194.1">REPRODUCTION IN PART OR AS A WHOLE</text>
<text x="27.8" y="196.6">WITHOUT THE WRITTEN PERMISSION OF</text>
<text x="119.1" y="193.5">FINISH</text>
<text x="27.8" y="199.1">MIGUEL A CAMACHO Jr IS</text>
<text x="27.8" y="201.7">PROHIBITED.</text>
</g>
</svg>
